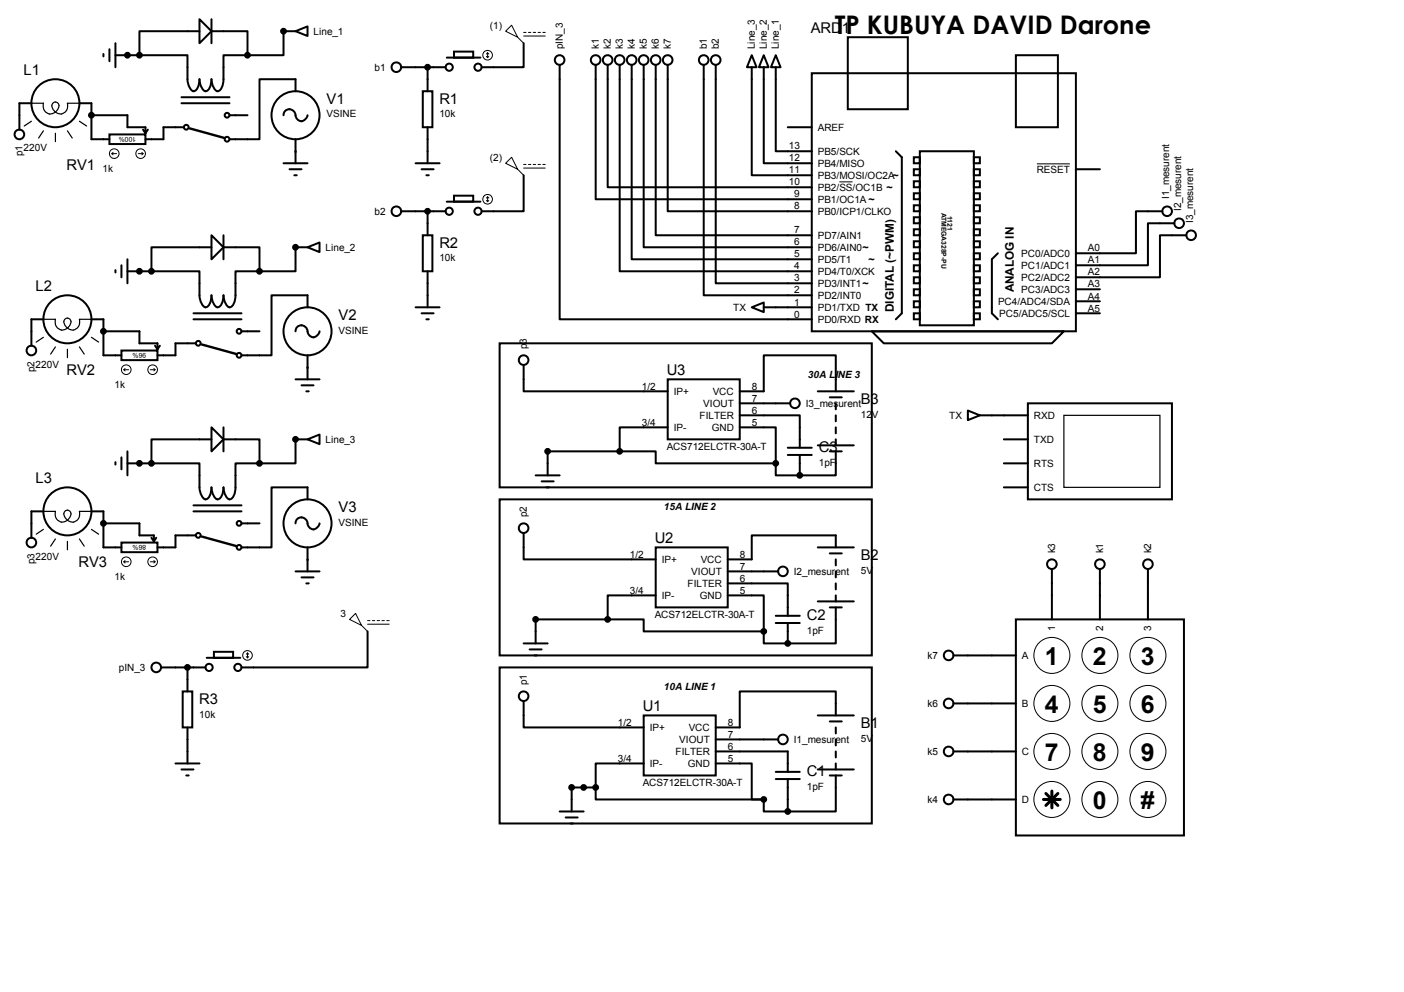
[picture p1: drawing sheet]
<svg xmlns="http://www.w3.org/2000/svg" width="297mm" height="210mm" viewBox="0 0 297 210" stroke-linecap="round" stroke-linejoin="round" font-family="sans-serif">
<g fill="none" stroke="#000" stroke-width=".42">
<path d="M21.9 11.4v.5M23.2 10.4v2.6M24.4 11.7h5.1M24.4 9.1v5.1M29.5 11.7h10.2v2.5a7 7 0 0 0 .4 4.3 .88 .88 0 0 0 .9 .8 .88 .88 0 0 0 .9-.8l.3-1.7a2.69 2.69 0 0 0 1.3 2.5 2.31 2.31 0 0 0 1.2-2.5 2.69 2.69 0 0 0 1.3 2.5 2.31 2.31 0 0 0 1.3-2.5v-5.1h5.1M42.2 4.1l2.5 2.5-2.5 2.5zM42.2 6.6h-12.7v5.1M44.7 6.6h7.7v5.1M44.7 4.1v5M62.5 6.6l2.6-1v2zM62.5 6.6h-2.5v5.1h-7.6M62.5 19.3v-2.5h-7.6v12.7h-6.3"/>
<path d="M84.9 14.2h9.4M89.4 19.3h2.1v7.6h-2.1zM90.5 14.2v5.1M94.5 12.2h7.1M96.1 10.9h4v1.3h-4zM110.8 9.1v5.1h-8.9M118.4 13.7v53.9h53.3M126 13.7v28.5h45.7M128.6 13.7v25.9h43.1M131.1 13.7v43.7h40.6M133.6 13.7v41.2h38.1M136.2 13.7v38.6h35.5"/>
<path d="M138.7 13.7v36.1h33M141.3 13.7v31h30.4M148.9 13.7v48.8h22.8M151.4 13.7v46.2h20.3M159 11.7l1.1 2.5h-2.1zM159 14.2v22.9h12.7M161.6 11.7l1 2.5h-2zM161.6 14.2v20.3h10.1M164.1 11.7l1 2.5h-2zM164.1 14.2v17.8h7.6M171.7 15.5h55.9v54.6h-55.9zM179.4 7.9h12.7v15.2h-12.7z"/>
<path d="M214.9 11.7h8.9v15.2h-8.9zM6.6 21.8h-2.5v5.6M16.8 21.8h2.5v7.7h3.9M19.3 24.4h7.7v2.5h3.8v1.3M23.2 28.4h7.6v2.1h-7.6zM30.3 27.4l.5 .8M31.3 27.4l-.5 .8M38.4 20.6h10.2M38.4 21.8h10.2M38.9 26.9h-4.3v2.6h-3.8M48.6 24.4h3.8M60 24.4a1.32 1.32 0 0 1 1.5-1.3 1.32 1.32 0 0 1 1.1 1.6 1.26 1.26 0 0 0 1.4 .9 1.26 1.26 0 0 0 1.1-1.2"/>
<path d="M60 34.5h5.1M61.3 35.8h2.5M62.3 37.1h.5M62.5 29.5v5M87.9 34.5h5.1M89.2 35.8h2.5M90.2 37.1h.5M90.5 26.9v7.6M110.8 37.1v7.6h-8.9M166.7 26.9h5M189.5 32l1.3 1.3v33l-1.3 1.3M193.3 33.3h1.3v1.2h-1.3z"/>
<path d="M193.3 35.8h1.3v1.3h-1.3zM193.3 38.4h1.3v1.2h-1.3zM194.6 32h11.4v36.8h-11.4zM206 33.3h1.3v1.2h-1.3zM206 35.8h1.3v1.3h-1.3zM206 38.4h1.3v1.2h-1.3zM227.6 35.8h5.1M24.4 57.1v.6M25.7 56.1v2.6M27 57.4h5M27 54.9v5M32 57.4h10.2v2.5a7 7 0 0 0 .4 4.3 .88 .88 0 0 0 .9 .8 .88 .88 0 0 0 .9-.8l.3-1.7a2.69 2.69 0 0 0 1.3 2.5 2.31 2.31 0 0 0 1.3-2.5 2.69 2.69 0 0 0 1.3 2.5 2.31 2.31 0 0 0 1.2-2.5v-5.1h5.1"/>
<path d="M44.7 49.8l2.6 2.5-2.6 2.6zM44.7 52.3h-12.7v5.1M47.3 52.3h7.6v5.1M47.3 49.8v5.1M65.1 52.3l2.5-1v2zM65.1 52.3h-2.6v5.1h-7.6M84.9 44.7h9.4M89.4 49.8h2.1v7.6h-2.1zM90.5 44.7v5.1M90.5 57.4v7.6M94.5 42.7h7.1M96.1 41.4h4v1.3h-4z"/>
<path d="M193.3 40.9h1.3v1.3h-1.3zM193.3 43.4h1.3v1.3h-1.3zM193.3 46h1.3v1.2h-1.3zM193.3 48.5h1.3v1.3h-1.3zM193.3 51.1h1.3v1.2h-1.3zM193.3 53.6h1.3v1.3h-1.3zM193.3 56.1h1.3v1.3h-1.3zM193.3 58.7h1.3v1.2h-1.3zM206 40.9h1.3v1.3h-1.3zM206 43.4h1.3v1.3h-1.3zM206 46h1.3v1.2h-1.3zM206 48.5h1.3v1.3h-1.3z"/>
<path d="M206 51.1h1.3v1.2h-1.3zM206 53.6h1.3v1.3h-1.3zM206 56.1h1.3v1.3h-1.3zM206 58.7h1.3v1.2h-1.3zM211.1 53.6l-1.3 1.3v11.4l1.3 1.3M245.9 44.7h-5.6v8.9h-12.7M248.5 47.2h-5.6v8.9h-15.3M251 49.8h-5.6v8.9h-17.8M9.2 67.6h-2.6v5.6M19.3 67.6h2.6v7.6h3.8M21.9 70.1h7.6v2.5h3.8v1.3M25.7 74.2h7.6v2h-7.6z"/>
<path d="M32.8 73.2l.5 .7M33.8 73.2l-.5 .7M40.9 67.6h10.2M40.9 66.3h10.2M41.4 72.6h-4.3v2.6h-3.8M51.1 70.1h3.8M62.5 70.1a1.32 1.32 0 0 1 1.5-1.3 1.32 1.32 0 0 1 1.1 1.6 1.26 1.26 0 0 0 1.4 1 1.26 1.26 0 0 0 1.1-1.3M65.1 65v-2.5h-7.7v12.7h-6.3M65.1 75.2v5.1M87.9 65h5.1M89.2 66.3h2.5M90.2 67.6h.5"/>
<path d="M105.7 72.6h78.7v30.5h-78.7zM110.8 77.2v5.6h30.5M159 65l2.6-1v2zM161.6 65h10.1M184.4 70.1h40.7l-2.6 2.5h-35.5zM193.3 61.2h1.3v1.3h-1.3zM193.3 63.8h1.3v1.2h-1.3zM193.3 66.3h1.3v1.3h-1.3zM206 61.2h1.3v1.3h-1.3zM206 63.8h1.3v1.2h-1.3zM206 66.3h1.3v1.3h-1.3zM227.6 66.3h5.1"/>
<path d="M227.6 63.8h5.1M227.6 61.2h5.1M24.4 97.8v.5M25.7 96.8v2.5M27 98h5M27 95.5v5.1M32 98h10.2v2.6a7 7 0 0 0 .4 4.3 .88 .88 0 0 0 .9 .8 .88 .88 0 0 0 .9-.8l.3-1.8a2.69 2.69 0 0 0 1.3 2.6 2.31 2.31 0 0 0 1.3-2.6 2.69 2.69 0 0 0 1.3 2.6 2.31 2.31 0 0 0 1.2-2.6v-5.1h5.1M44.7 90.4l2.6 2.6-2.6 2.5zM44.7 93h-12.7v5M47.3 93h7.6v5M47.3 90.4v5.1M62.5 80.3h5.1"/>
<path d="M63.8 81.5h2.5M64.8 82.8h.5M65.1 93l2.5-1.1v2.1zM65.1 93h-2.6v5h-7.6M131.1 95.5h7.6v2.5h25.4M131.1 95.5h-15.2v5.1M141.3 80.3h15.2v12.7h-15.2zM141.3 90.4h-10.2v5.1M156.5 90.4h7.6v7.6M156.5 87.9h12.7v6.8M156.5 82.8h5.1v-7.6h15.2v7.6M156.5 85.3h10.7"/>
<path d="M164.1 98v2.6h5.1M166.7 94.7h5M166.7 96.3h5M169.2 96.3v4.3M173 82.8h7.6M173 94.2h7.6M175.6 95.5h2.5M175.6 84.1h2.5M176.8 95.5v5.1h-7.6M176.8 85.3v1.3M176.8 87.9v1.3M176.8 90.4v1.3"/>
<path d="M176.8 93v1.2M204.8 86.9l2.5 1-2.5 1zM207.3 87.9h10.2M212.4 98h5.1M212.4 93h5.1M217.5 85.3h30.4v20.4h-30.4zM9.2 108.2h-2.6v5.6M19.3 108.2h2.6v7.6h3.8M21.9 110.7h7.6v2.6h3.1v1.3M25.7 114.8h7.6v2h-7.6zM32 113.8l.6 .8M33.1 113.8l-.5 .8"/>
<path d="M40.9 106.9h10.2M40.9 108.2h10.2M41.4 113.3h-4.3v2.5h-3.8M51.1 110.7h3.8M62.5 110.7a1.32 1.32 0 0 1 1.5-1.2 1.32 1.32 0 0 1 1.1 1.6 1.26 1.26 0 0 0 1.4 .9 1.26 1.26 0 0 0 1.1-1.3M65.1 105.7v-2.6h-7.7v12.7h-6.3M65.1 115.8v5.1M105.7 105.7h78.7v33h-78.7zM110.8 112.8v5.6h27.9M113.3 100.6h5.1M114.6 101.9h2.5M115.6 103.1h.5"/>
<path d="M138.7 115.8h15.3v12.7h-15.3zM173 115.8h7.6M175.6 117.1h2.5M176.8 115.8v-2.5h-17.8v5.1h-5M176.8 118.4v1.2M212.4 103.1h5.1M43.7 139.2h7.1M45.3 137.9h4v1.3h-4zM62.5 120.9h5.1M63.8 122.2h2.5M64.8 123.4h.5M77.8 133.6v7.6h-26.7"/>
<path d="M110.8 136.1h5.1M112.1 137.4h2.5M113.1 138.7h.5M128.6 131.1h7.6v2.5h25.4M128.6 131.1h-15.3v5M138.7 126h-10.1v5.1M154 126h7.6v7.6M154 123.4h12.7v6.9M154 120.9h10.6M161.6 133.6v2.5h5.1M164.1 130.3h5.1M164.1 131.8h5.1"/>
<path d="M166.7 131.8v4.3M173 127.3h7.6M175.6 128.5h2.5M176.8 128.5v7.6h-10.1M176.8 120.9v1.3M176.8 123.4v1.3M176.8 126v1.3M201.7 138.7h13.2M214.9 131.1h35.6v45.7h-35.6zM222.5 120.4v10.7M232.7 120.4v10.7M242.9 120.4v10.7"/>
<path d="M34.1 141.2h9.4M38.6 146.3h2.1v7.6h-2.1zM39.7 141.2v5.1M39.7 153.9v7.6M105.7 141.2h78.7v33h-78.7zM110.8 148.3v5.6h25.4M136.2 151.4h15.2v12.7h-15.2zM151.4 159h15.3v4.3M151.4 156.5h13.2M173 151.4h7.6M175.6 152.7h2.5M176.8 151.4v-5.1h-20.3v7.6h-5.1"/>
<path d="M176.8 153.9v1.3M176.8 156.5v1.2M176.8 159v1.3M201.7 148.8h13.2M201.7 159h13.2M37.1 161.5h5.1M38.4 162.8h2.5M39.4 164.1h.5M118.4 171.7h5.1M119.7 173h2.5M120.7 174.2h.5M126 166.6v2.6h35.6"/>
<path d="M126 166.6h-5.1v5.1M136.2 161.5h-10.2v5.1M151.4 161.5h7.6v7.7h2.6M161.6 169.2v2.5h5.1M164.1 163.3h5.1M164.1 164.8h5.1M166.7 164.8v6.9M173 162.8h7.6M175.6 164.1h2.5M176.8 164.1v7.6h-10.1M176.8 161.5v1.3M201.7 169.2h13.2"/>
<circle cx="27" cy="11.7" r=".51"/>
<circle cx="29.5" cy="11.7" r=".51"/>
<circle cx="52.4" cy="11.7" r=".51"/>
<circle cx="60" cy="6.6" r=".51"/>
<circle cx="83.9" cy="14.2" r="1.02"/>
<circle cx="90.5" cy="14.2" r=".51"/>
<circle cx="95" cy="14.2" r=".76"/>
<circle cx="101.1" cy="14.2" r=".76"/>
<circle cx="118.4" cy="12.7" r="1.02"/>
<circle cx="126" cy="12.7" r="1.02"/>
<circle cx="128.6" cy="12.7" r="1.02"/>
<circle cx="131.1" cy="12.7" r="1.02"/>
<circle cx="133.6" cy="12.7" r="1.02"/>
<circle cx="136.2" cy="12.7" r="1.02"/>
<circle cx="138.7" cy="12.7" r="1.02"/>
<circle cx="141.3" cy="12.7" r="1.02"/>
<circle cx="148.9" cy="12.7" r="1.02"/>
<circle cx="151.4" cy="12.7" r="1.02"/>
<circle cx="4.1" cy="28.4" r="1.02"/>
<circle cx="11.7" cy="21.8" r="5.1"/>
<circle cx="19.3" cy="24.4" r=".51"/>
<circle cx="39.4" cy="26.9" r=".51"/>
<circle cx="48" cy="29.5" r=".51"/>
<circle cx="48" cy="24.4" r=".51"/>
<circle cx="62.5" cy="24.4" r="5.1"/>
<circle cx="29.5" cy="57.4" r=".51"/>
<circle cx="32" cy="57.4" r=".51"/>
<circle cx="54.9" cy="57.4" r=".51"/>
<circle cx="62.5" cy="52.3" r=".51"/>
<circle cx="83.9" cy="44.7" r="1.02"/>
<circle cx="90.5" cy="44.7" r=".51"/>
<circle cx="95" cy="44.7" r=".76"/>
<circle cx="101.1" cy="44.7" r=".76"/>
<circle cx="246.9" cy="44.7" r="1.02"/>
<circle cx="249.5" cy="47.2" r="1.02"/>
<circle cx="252" cy="49.8" r="1.02"/>
<circle cx="6.6" cy="74.2" r="1.02"/>
<circle cx="14.3" cy="67.6" r="5.1"/>
<circle cx="21.9" cy="70.1" r=".51"/>
<circle cx="41.9" cy="72.6" r=".51"/>
<circle cx="50.6" cy="75.2" r=".51"/>
<circle cx="50.6" cy="70.1" r=".51"/>
<circle cx="65.1" cy="70.1" r="5.1"/>
<circle cx="110.8" cy="76.2" r="1.02"/>
<circle cx="29.5" cy="98" r=".51"/>
<circle cx="32" cy="98" r=".51"/>
<circle cx="54.9" cy="98" r=".51"/>
<circle cx="62.5" cy="93" r=".51"/>
<circle cx="115.9" cy="95.5" r=".51"/>
<circle cx="131.1" cy="95.5" r=".51"/>
<circle cx="164.1" cy="98" r=".51"/>
<circle cx="168.2" cy="85.3" r="1.02"/>
<circle cx="6.6" cy="114.8" r="1.02"/>
<circle cx="14.3" cy="108.2" r="5.1"/>
<circle cx="21.9" cy="110.7" r=".51"/>
<circle cx="41.9" cy="113.3" r=".51"/>
<circle cx="50.6" cy="115.8" r=".51"/>
<circle cx="50.6" cy="110.7" r=".51"/>
<circle cx="65.1" cy="110.7" r="5.1"/>
<circle cx="110.8" cy="111.8" r="1.02"/>
<circle cx="169.2" cy="100.6" r=".51"/>
<circle cx="222.5" cy="119.4" r="1.02"/>
<circle cx="232.7" cy="119.4" r="1.02"/>
<circle cx="242.9" cy="119.4" r="1.02"/>
<circle cx="113.3" cy="131.1" r=".51"/>
<circle cx="128.6" cy="131.1" r=".51"/>
<circle cx="161.6" cy="133.6" r=".51"/>
<circle cx="165.6" cy="120.9" r="1.02"/>
<circle cx="166.7" cy="136.1" r=".51"/>
<circle cx="200.7" cy="138.7" r="1.02"/>
<circle cx="33.1" cy="141.2" r="1.02"/>
<circle cx="39.7" cy="141.2" r=".51"/>
<circle cx="44.2" cy="141.2" r=".76"/>
<circle cx="50.3" cy="141.2" r=".76"/>
<circle cx="110.8" cy="147.3" r="1.02"/>
<circle cx="165.6" cy="156.5" r="1.02"/>
<circle cx="200.7" cy="148.8" r="1.02"/>
<circle cx="200.7" cy="159" r="1.02"/>
<circle cx="120.9" cy="166.6" r=".51"/>
<circle cx="123.5" cy="166.6" r=".51"/>
<circle cx="126" cy="166.6" r=".51"/>
<circle cx="161.6" cy="169.2" r=".51"/>
<circle cx="166.7" cy="171.7" r=".51"/>
<circle cx="200.7" cy="169.2" r="1.02"/>
</g>
<g fill="#000">
<circle cx="27" cy="11.7" r=".51"/>
<circle cx="27" cy="11.7" r=".21"/>
<circle cx="29.5" cy="11.7" r=".51"/>
<circle cx="52.4" cy="11.7" r=".51"/>
<circle cx="60" cy="6.6" r=".51"/>
<circle cx="60" cy="6.6" r=".21"/>
<circle cx="90.5" cy="14.2" r=".51"/>
<circle cx="19.3" cy="24.4" r=".51"/>
<circle cx="62.5" cy="32" r=".21"/>
<circle cx="29.5" cy="57.4" r=".51"/>
<circle cx="29.5" cy="57.4" r=".21"/>
<circle cx="32" cy="57.4" r=".51"/>
<circle cx="54.9" cy="57.4" r=".51"/>
<circle cx="62.5" cy="52.3" r=".51"/>
<circle cx="62.5" cy="52.3" r=".21"/>
<circle cx="90.5" cy="44.7" r=".51"/>
<circle cx="21.9" cy="70.1" r=".51"/>
<circle cx="65.1" cy="77.7" r=".21"/>
<circle cx="29.5" cy="98" r=".51"/>
<circle cx="29.5" cy="98" r=".21"/>
<circle cx="32" cy="98" r=".51"/>
<circle cx="54.9" cy="98" r=".51"/>
<circle cx="62.5" cy="93" r=".51"/>
<circle cx="62.5" cy="93" r=".21"/>
<circle cx="115.9" cy="95.5" r=".51"/>
<circle cx="131.1" cy="95.5" r=".51"/>
<circle cx="164.1" cy="98" r=".51"/>
<circle cx="21.9" cy="110.7" r=".51"/>
<circle cx="65.1" cy="118.4" r=".21"/>
<circle cx="169.2" cy="100.6" r=".51"/>
<circle cx="169.2" cy="100.6" r=".21"/>
<circle cx="113.3" cy="131.1" r=".51"/>
<circle cx="128.6" cy="131.1" r=".51"/>
<circle cx="161.6" cy="133.6" r=".51"/>
<circle cx="166.7" cy="136.1" r=".51"/>
<circle cx="166.7" cy="136.1" r=".21"/>
<circle cx="39.7" cy="141.2" r=".51"/>
<circle cx="120.9" cy="166.6" r=".51"/>
<circle cx="123.5" cy="166.6" r=".51"/>
<circle cx="126" cy="166.6" r=".51"/>
<circle cx="161.6" cy="169.2" r=".51"/>
<circle cx="166.7" cy="171.7" r=".51"/>
</g>
<g fill="none" stroke="#000" stroke-width=".25">
<path d="M6.6 21.8h2.6a1.69 1.69 0 0 0 1.2 2.3 1.69 1.69 0 0 0 2-1.4 .77 .77 0 0 0-.7-1.1 .77 .77 0 0 0-.7 1.1 1.68 1.68 0 0 0 1.5 1.4 1.68 1.68 0 0 0 1.7-1l.1-1.3h2.5M6.6 25.7l-1.5 1M9.2 27.7l-1 1.5M11.7 28.2v1.8M14.3 27.7l1 1.5M16.8 25.7l1.5 1M9.2 67.6h2.5a1.69 1.69 0 0 0 1.2 2.2 1.69 1.69 0 0 0 2.1-1.4 .77 .77 0 0 0-.7-1.1 .77 .77 0 0 0-.7 1.1 1.68 1.68 0 0 0 1.4 1.4 1.68 1.68 0 0 0 1.8-1v-1.2h2.5M9.2 71.4l-1.5 1M11.7 73.4l-1 1.5M14.3 73.9v1.8M16.8 73.4l1 1.5M19.3 71.4l1.6 1"/>
<path d="M225.1 87.9h20.3v15.2h-20.3zM9.2 108.2h2.5a1.69 1.69 0 0 0 1.2 2.2 1.69 1.69 0 0 0 2.1-1.4 .77 .77 0 0 0-.7-1.1 .77 .77 0 0 0-.7 1.1 1.68 1.68 0 0 0 1.4 1.4 1.68 1.68 0 0 0 1.8-1v-1.2h2.5M9.2 112l-1.5 1M11.7 114l-1 1.6M14.3 114.6v1.7M16.8 114l1 1.6M19.3 112l1.6 1"/>
</g>
<g fill="none" stroke="#000" stroke-width=".21">
<path d="M102.9 11.9l.3 .3M103.2 11.2v1M103.2 11.2l-.3 .2M103.2 11.2l.2 .2M103.4 11.9l-.2 .3M107 6.6l1.2-1.3 1.3 2.6zM109.5 7.9l1.3 1.2M110.8 6.9h.5M110.8 7.6h4.6M111.8 6.9h.5M112.8 6.9h.5M113.8 6.9h.5"/>
<path d="M114.8 6.9h.6M23.7 32.5h1M23.7 32.5l.2 .3M23.9 32.3l-.2 .2M29.2 32.5h1.1M30 32.3l.3 .2M30.3 32.5l-.3 .3M107 34.5l1.2-1.2 1.3 2.5zM109.5 35.8l1.3 1.3M110.8 34.8h.5M110.8 35.6h4.6M111.8 34.8h.5"/>
<path d="M112.8 34.8h.5M113.8 34.8h.5M114.8 34.8h.6M177.6 38.5h2.8M219.4 34.7h7M102.9 42.4l.3 .3M103.2 41.7v1M103.2 41.7l-.3 .2M103.2 41.7l.2 .2M103.4 42.4l-.2 .3M26.2 78.2h1M26.2 78.2l.3 .3"/>
<path d="M26.5 78l-.3 .2M31.8 78.2h1M32.6 78l.2 .2M32.8 78.2l-.2 .3M26.2 118.9h1M26.2 118.9l.3 .2M26.5 118.6l-.3 .3M31.8 118.9h1M32.6 118.6l.2 .3M32.8 118.9l-.2 .2M52.1 138.9l.3 .3M52.4 138.2v1"/>
<path d="M52.4 138.2l-.3 .2M52.4 138.2l.2 .2M52.6 138.9l-.2 .3M74 131.1l1.2-1.3 1.3 2.5zM76.5 132.3l1.3 1.3M77.8 131.3h.5M77.8 132.1h4.5M78.8 131.3h.5M79.8 131.3h.5M80.8 131.3h.5M81.8 131.3h.5"/>
<circle cx="103.2" cy="11.7" r="1.02"/>
<circle cx="24.2" cy="32.5" r="1.02"/>
<circle cx="29.8" cy="32.5" r="1.02"/>
<circle cx="103.2" cy="42.2" r="1.02"/>
<circle cx="26.7" cy="78.2" r="1.02"/>
<circle cx="32.3" cy="78.2" r="1.02"/>
<circle cx="26.7" cy="118.9" r="1.02"/>
<circle cx="32.3" cy="118.9" r="1.02"/>
<circle cx="52.4" cy="138.7" r="1.02"/>
<circle cx="222.5" cy="138.7" r="3.8"/>
<circle cx="232.7" cy="138.7" r="3.8"/>
<circle cx="242.9" cy="138.7" r="3.8"/>
<circle cx="222.5" cy="148.8" r="3.8"/>
<circle cx="222.5" cy="159" r="3.8"/>
<circle cx="232.7" cy="148.8" r="3.8"/>
<circle cx="232.7" cy="159" r="3.8"/>
<circle cx="242.9" cy="148.8" r="3.8"/>
<circle cx="242.9" cy="159" r="3.8"/>
<circle cx="222.5" cy="169.2" r="3.8"/>
<circle cx="232.7" cy="169.2" r="3.8"/>
<circle cx="242.9" cy="169.2" r="3.8"/>
</g>
<path d="M40.2 27.2l7.3 2M42.7 72.9l7.4 2M42.7 113.5l7.4 2.1" fill="none" stroke="#000" stroke-width=".51"/>
<path d="M220.8 169.2h3.5M221.3 167.9l2.5 2.5M222.5 167.4v3.5M223.8 167.9l-2.5 2.5" fill="none" stroke="#000" stroke-width=".63"/>
<text font-size="5.4" x="176.6" y="7.1">TP KUBUYA DAVID Darone</text>
<g font-size="5.2">
<text x="221.1" y="140.6">1</text>
<text x="231.2" y="140.6">2</text>
<text x="241.4" y="140.6">3</text>
<text x="221.1" y="150.8">4</text>
<text x="231.2" y="150.8">5</text>
<text x="241.4" y="150.8">6</text>
<text x="221.1" y="161">7</text>
<text x="231.2" y="161">8</text>
<text x="241.4" y="161">9</text>
<text x="231.2" y="171.1">0</text>
<text x="241.4" y="171.1">#</text>
</g>
<g font-size="3.1">
<text x="171.5" y="7">ARD1</text>
<text x="5" y="15.9">L1</text>
<text x="69.1" y="21.9">V1</text>
<text x="93" y="21.9">R1</text>
<text x="14.1" y="36.1">RV1</text>
<text x="93" y="52.4">R2</text>
<text x="7.5" y="61.6">L2</text>
<text x="71.6" y="67.6">V2</text>
<text x="14.1" y="79.2">RV2</text>
<text x="141.1" y="79.4">U3</text>
<text x="182.1" y="85.4">B3</text>
<text x="173.2" y="95.6">C3</text>
<text x="7.5" y="102.2">L3</text>
<text x="71.6" y="108.3">V3</text>
<text x="16.6" y="119.9">RV3</text>
<text x="138.5" y="114.9">U2</text>
<text x="182.1" y="118.4">B2</text>
<text x="170.7" y="131.1">C2</text>
<text x="42.2" y="148.9">R3</text>
<text x="136" y="150.5">U1</text>
<text x="182.1" y="154">B1</text>
<text x="170.7" y="164.2">C1</text>
</g>
<g font-size="2.5">
<text x="214.5" y="61.9" transform="rotate(-90 214.5 61.9)">ANALOG IN</text>
<text x="189.1" y="66" transform="rotate(-90 189.1 66)">DIGITAL (~PWM)</text>
</g>
<text font-size="2.3" x="183.8" y="55.7">~</text>
<g font-size="2.1">
<text x="66.3" y="7.4">Line_1</text>
<text x="103.6" y="6.1">(1)</text>
<text x="119.1" y="10.4" transform="rotate(-90 119.1 10.4)">pIN_3</text>
<text x="126.7" y="10.4" transform="rotate(-90 126.7 10.4)">k1</text>
<text x="129.2" y="10.4" transform="rotate(-90 129.2 10.4)">k2</text>
<text x="131.8" y="10.4" transform="rotate(-90 131.8 10.4)">k3</text>
<text x="134.3" y="10.4" transform="rotate(-90 134.3 10.4)">k4</text>
<text x="136.9" y="10.4" transform="rotate(-90 136.9 10.4)">k5</text>
<text x="139.4" y="10.4" transform="rotate(-90 139.4 10.4)">k6</text>
<text x="141.9" y="10.4" transform="rotate(-90 141.9 10.4)">k7</text>
<text x="149.6" y="10.4" transform="rotate(-90 149.6 10.4)">b1</text>
<text x="152.1" y="10.4" transform="rotate(-90 152.1 10.4)">b2</text>
<text x="159.7" y="10.4" transform="rotate(-90 159.7 10.4)">Line_3</text>
<text x="162.3" y="10.4" transform="rotate(-90 162.3 10.4)">Line_2</text>
<text x="164.8" y="10.4" transform="rotate(-90 164.8 10.4)">Line_1</text>
<text x="79.2" y="15">b1</text>
<text x="69.1" y="24.8">VSINE</text>
<text x="93" y="24.8">10k</text>
<text x="173" y="27.7">AREF</text>
<text x="4.8" y="33.1" transform="rotate(-90 4.8 33.1)">p1</text>
<text x="5" y="32">220V</text>
<text x="103.6" y="34">(2)</text>
<text x="166.9" y="34.2">12</text>
<text x="166.9" y="31.6">13</text>
<text x="173" y="35.3">PB4/MISO</text>
<text x="173" y="32.8">PB5/SCK</text>
<text x="21.7" y="36.4">1k</text>
<text x="166.9" y="39.2">10</text>
<text x="166.9" y="36.7">11</text>
<text x="168" y="41.8">9</text>
<text x="173" y="40.4">PB2/SS/OC1B ~</text>
<text x="173" y="37.8">PB3/MOSI/OC2A~</text>
<text x="219.3" y="36.6">RESET</text>
<text x="79.2" y="45.5">b2</text>
<text x="168" y="44.3">8</text>
<text x="173" y="45.5">PB0/ICP1/CLKO</text>
<text x="173" y="42.9">PB1/OC1A ~</text>
<text x="247.4" y="42.2" transform="rotate(-90 247.4 42.2)">I1_mesurent</text>
<text x="249.9" y="44.7" transform="rotate(-90 249.9 44.7)">I2_mesurent</text>
<text x="252.4" y="47.2" transform="rotate(-90 252.4 47.2)">I3_mesurent</text>
<text x="68.9" y="53.1">Line_2</text>
<text x="168" y="51.9">6</text>
<text x="168" y="49.4">7</text>
<text x="173" y="53.1">PD6/AIN0~</text>
<text x="173" y="50.5">PD7/AIN1</text>
<text x="230.2" y="53.2">A0</text>
<text x="93" y="55.3">10k</text>
<text x="168" y="59.6">3</text>
<text x="168" y="57">4</text>
<text x="168" y="54.5">5</text>
<text x="173" y="58.2">PD4/T0/XCK</text>
<text x="173" y="55.6">PD5/T1</text>
<text x="216.1" y="59.4">PC2/ADC2</text>
<text x="216.1" y="56.9">PC1/ADC1</text>
<text x="216.1" y="54.4">PC0/ADC0</text>
<text x="230.2" y="58.3">A2</text>
<text x="230.2" y="55.8">A1</text>
<text x="155.1" y="65.8">TX</text>
<text x="168" y="64.6">1</text>
<text x="168" y="62.1">2</text>
<text x="173" y="65.8">PD1/TXD TX</text>
<text x="173" y="63.2">PD2/INT0</text>
<text x="173" y="60.7">PD3/INT1~</text>
<text x="211.2" y="64.5">PC4/ADC4/SDA</text>
<text x="216.1" y="62">PC3/ADC3</text>
<text x="230.2" y="65.9">A5</text>
<text x="230.2" y="63.4">A4</text>
<text x="230.2" y="60.8">A3</text>
<text x="71.6" y="70.6">VSINE</text>
<text x="168" y="67.2">0</text>
<text x="173" y="68.3">PD0/RXD RX</text>
<text x="211.4" y="67.1">PC5/ADC5/SCL</text>
<text x="7.5" y="77.8">220V</text>
<text x="111.5" y="73.9" transform="rotate(-90 111.5 73.9)">p3</text>
<text x="7.3" y="78.8" transform="rotate(-90 7.3 78.8)">p2</text>
<text x="24.2" y="82.2">1k</text>
<text x="135.8" y="82.4">1/2</text>
<text x="142.5" y="83.6">IP+</text>
<text x="150.8" y="83.6">VCC</text>
<text x="159" y="82.4">8</text>
<text x="170.9" y="79.9">30A LINE 3</text>
<text x="148" y="88.6">FILTER</text>
<text x="148.8" y="86.1">VIOUT</text>
<text x="159" y="85">7</text>
<text x="159" y="87.5">6</text>
<text x="170.5" y="86.1">I3_mesurent</text>
<text x="182.1" y="88.3">12V</text>
<text x="200.8" y="88.6">TX</text>
<text x="218.7" y="88.6">RXD</text>
<text x="68.9" y="93.7">Line_3</text>
<text x="135.8" y="90">3/4</text>
<text x="141.1" y="95.1">ACS712ELCTR-30A-T</text>
<text x="142.5" y="91.2">IP-</text>
<text x="150.6" y="91.2">GND</text>
<text x="159" y="90">5</text>
<text x="218.7" y="93.7">TXD</text>
<text x="173.2" y="98.5">1pF</text>
<text x="218.7" y="98.8">RTS</text>
<text x="140.5" y="107.8">15A LINE 2</text>
<text x="218.7" y="103.9">CTS</text>
<text x="71.6" y="111.2">VSINE</text>
<text x="111.5" y="109.5" transform="rotate(-90 111.5 109.5)">p2</text>
<text x="7.3" y="119.4" transform="rotate(-90 7.3 119.4)">p3</text>
<text x="7.5" y="118.4">220V</text>
<text x="133.3" y="118">1/2</text>
<text x="140" y="119.1">IP+</text>
<text x="148.2" y="119.1">VCC</text>
<text x="156.5" y="118">8</text>
<text x="223.2" y="117.1" transform="rotate(-90 223.2 117.1)">k3</text>
<text x="233.4" y="117.1" transform="rotate(-90 233.4 117.1)">k1</text>
<text x="243.5" y="117.1" transform="rotate(-90 243.5 117.1)">k2</text>
<text x="24.2" y="122.8">1k</text>
<text x="133.3" y="125.6">3/4</text>
<text x="145.5" y="124.2">FILTER</text>
<text x="146.3" y="121.7">VIOUT</text>
<text x="156.5" y="125.6">5</text>
<text x="156.5" y="120.5">7</text>
<text x="156.5" y="123.1">6</text>
<text x="167.9" y="121.7">I2_mesurent</text>
<text x="182.1" y="121.4">5V</text>
<text x="72" y="130.6">3</text>
<text x="138.5" y="130.7">ACS712ELCTR-30A-T</text>
<text x="140" y="126.7">IP-</text>
<text x="148" y="126.7">GND</text>
<text x="170.7" y="134.1">1pF</text>
<text x="223.2" y="133.5" transform="rotate(-90 223.2 133.5)">1</text>
<text x="233.4" y="133.5" transform="rotate(-90 233.4 133.5)">2</text>
<text x="243.5" y="133.5" transform="rotate(-90 243.5 133.5)">3</text>
<text x="25.1" y="142">pIN_3</text>
<text x="196.2" y="139.4">k7</text>
<text x="216.2" y="139.4">A</text>
<text x="111.5" y="145" transform="rotate(-90 111.5 145)">p1</text>
<text x="140.5" y="145.9">10A LINE 1</text>
<text x="196.2" y="149.6">k6</text>
<text x="216.2" y="149.6">B</text>
<text x="42.2" y="151.8">10k</text>
<text x="130.7" y="153.5">1/2</text>
<text x="137.5" y="154.7">IP+</text>
<text x="145.7" y="154.7">VCC</text>
<text x="154" y="153.5">8</text>
<text x="130.7" y="161.2">3/4</text>
<text x="142.9" y="159.8">FILTER</text>
<text x="143.7" y="157.2">VIOUT</text>
<text x="154" y="161.2">5</text>
<text x="154" y="156.1">7</text>
<text x="154" y="158.6">6</text>
<text x="167.9" y="157.2">I1_mesurent</text>
<text x="182.1" y="156.9">5V</text>
<text x="196.2" y="159.8">k5</text>
<text x="216.2" y="159.8">C</text>
<text x="136" y="166.2">ACS712ELCTR-30A-T</text>
<text x="137.5" y="162.3">IP-</text>
<text x="145.5" y="162.3">GND</text>
<text x="170.7" y="167.1">1pF</text>
<text x="196.2" y="169.9">k4</text>
<text x="216.2" y="169.9">D</text>
</g>
<g font-size="1.4">
<text x="28.8" y="29" transform="rotate(180 28.8 29)">100%</text>
<text x="199.2" y="45" transform="rotate(90 199.2 45)">ATMEGA328P-PU</text>
<text x="200.5" y="45.7" transform="rotate(90 200.5 45.7)">1121</text>
<text x="30.9" y="74.7" transform="rotate(180 30.9 74.7)">96%</text>
<text x="30.9" y="115.4" transform="rotate(180 30.9 115.4)">86%</text>
</g>
</svg>
